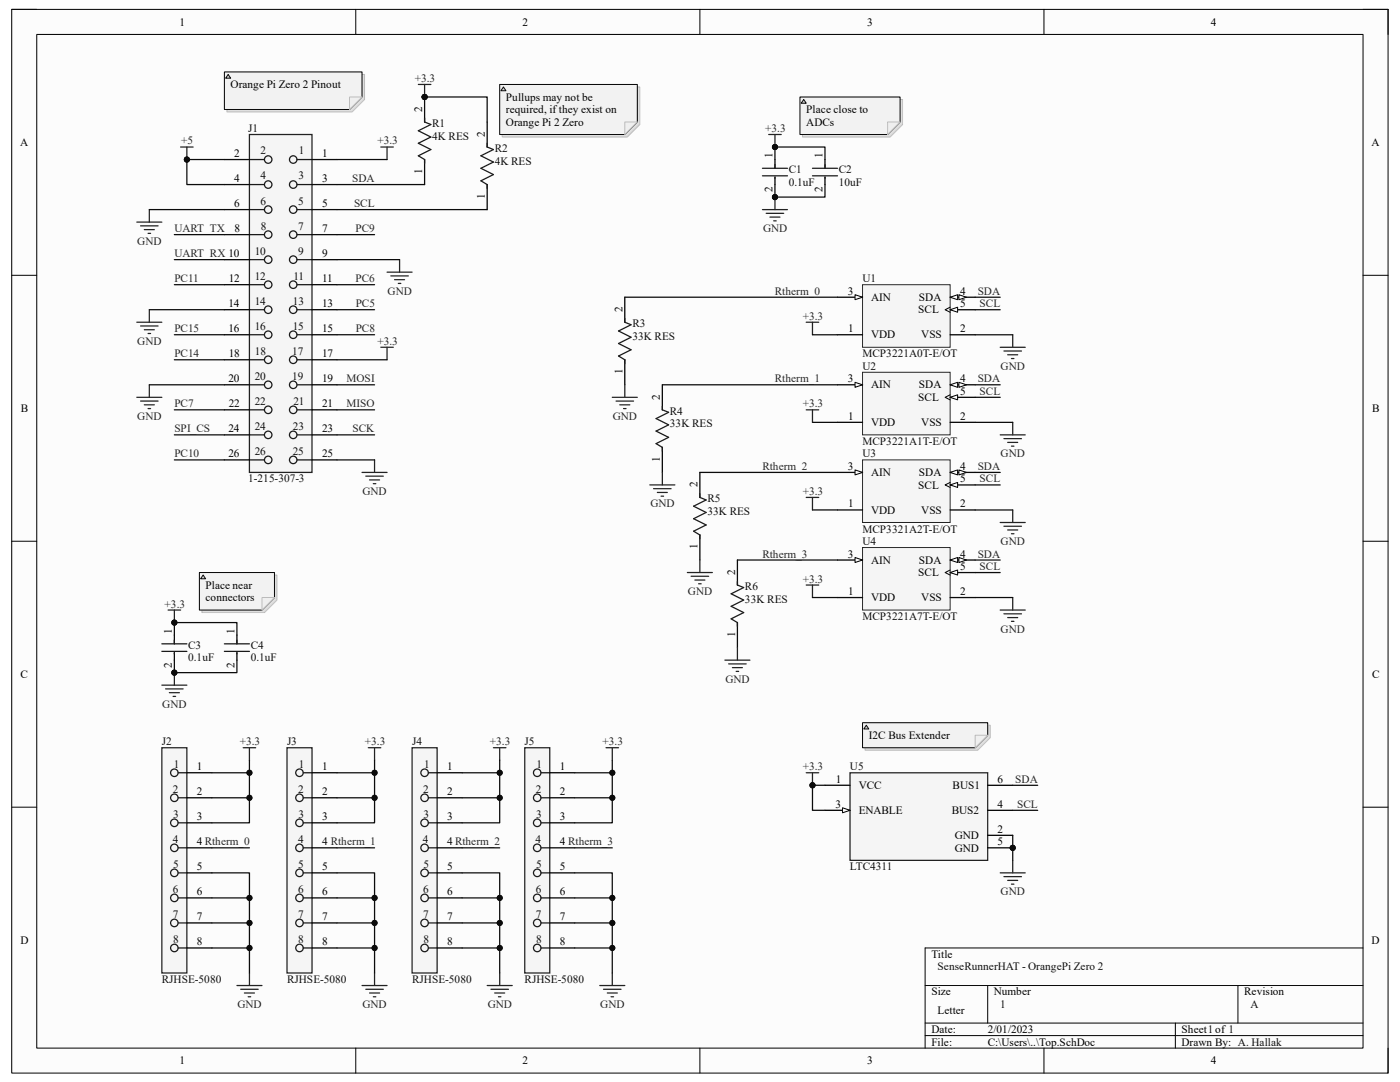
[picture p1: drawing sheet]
<svg xmlns="http://www.w3.org/2000/svg" width="279mm" height="216mm" viewBox="0 0 279 216" stroke-linecap="round" stroke-linejoin="round" font-family="sans-serif">
<path d="M2.3 1.9h274.7v212.2h-274.7z" fill-rule="evenodd" fill="#fcfcfc"/>
<path d="M2.3 1.9h274.7v212.2h-274.7z" fill="none" stroke="#000" stroke-width=".2"/>
<path d="M7.3 6.9h264.7v202.2h-264.7z" fill-rule="evenodd" fill="#fcfcfc"/>
<g fill="none" stroke="#000" stroke-width=".2">
<path d="M2.3 1.9h5M7.3 6.9h264.7v202.2h-264.7zM71 1.9v5M139.7 1.9v5M208.3 1.9v5M272 1.9h5v5M2.3 54.9h5M272 54.9h5M2.3 108h5M272 108h5M2.3 161.1h5M272 161.1h5"/>
<path d="M184.6 196.6h87.4M197.1 196.6v7.5M247.1 196.6v7.5M272 189.2h-87.4v19.9M71 209.1v5M139.7 209.1v5M184.6 204.1h87.4M184.6 206.6h87.4M208.3 209.1v5M234.6 204.1v5M277 209.1v5"/>
</g>
<path d="M49.8 26.8h12.5v67.5h-12.5z" fill-rule="evenodd" fill="#f5f5f5"/>
<g fill="none" stroke="#262626" stroke-width=".25">
<path d="M36 29.3h2.5M37.3 29.3v2.5M49.8 26.8h12.5v67.5h-12.5zM76 29.3h2.5M77.2 29.3v2.5M77.2 54.3h5M78 55.1h3.5M78.7 55.8h2M79.5 56.6h.5M79.7 51.8v2.5M76 69.3h2.5M77.2 69.3v2.5"/>
<path d="M72.3 94.3h4.9M73 95h3.5M73.7 95.8h2.1M74.5 96.5h.5M74.8 91.8v2.5"/>
</g>
<g fill="none" stroke="#1c1c1c" stroke-width=".25">
<path d="M49.8 31.8h3M49.8 36.8h3M59.3 31.8h3M59.3 36.8h3M49.8 41.8h3M49.8 46.8h3M49.8 51.8h3M49.8 56.8h3M59.3 41.8h3M59.3 46.8h3M59.3 51.8h3M59.3 56.8h3"/>
<path d="M49.8 61.8h3M49.8 66.8h3M49.8 71.8h3M49.8 76.8h3M59.3 61.8h3M59.3 66.8h3M59.3 71.8h3M59.3 76.8h3M49.8 81.8h3M49.8 86.8h3M49.8 91.8h3M59.3 81.8h3"/>
<path d="M59.3 86.8h3M59.3 91.8h3"/>
<circle cx="53.5" cy="31.8" r=".75"/>
<circle cx="53.5" cy="36.8" r=".75"/>
<circle cx="58.5" cy="31.8" r=".75"/>
<circle cx="58.5" cy="36.8" r=".75"/>
<circle cx="53.5" cy="56.8" r=".75"/>
<circle cx="53.5" cy="46.8" r=".75"/>
<circle cx="53.5" cy="51.8" r=".75"/>
<circle cx="53.5" cy="41.8" r=".75"/>
<circle cx="58.5" cy="46.8" r=".75"/>
<circle cx="58.5" cy="51.8" r=".75"/>
<circle cx="58.5" cy="56.8" r=".75"/>
<circle cx="58.5" cy="41.8" r=".75"/>
<circle cx="53.5" cy="66.8" r=".75"/>
<circle cx="53.5" cy="76.8" r=".75"/>
<circle cx="53.5" cy="61.8" r=".75"/>
<circle cx="53.5" cy="71.8" r=".75"/>
<circle cx="58.5" cy="71.8" r=".75"/>
<circle cx="58.5" cy="66.8" r=".75"/>
<circle cx="58.5" cy="76.8" r=".75"/>
<circle cx="58.5" cy="61.8" r=".75"/>
<circle cx="53.5" cy="91.8" r=".75"/>
<circle cx="53.5" cy="81.8" r=".75"/>
<circle cx="53.5" cy="86.8" r=".75"/>
<circle cx="58.5" cy="91.8" r=".75"/>
<circle cx="58.5" cy="81.8" r=".75"/>
<circle cx="58.5" cy="86.8" r=".75"/>
</g>
<g fill="none" stroke="#000" stroke-width=".25">
<path d="M44.8 31.8h5M44.8 36.8h5M62.3 31.8h5M62.3 36.8h5M44.8 41.8h5M44.8 46.8h5M44.8 51.8h5M44.8 56.8h5M62.3 41.8h5M62.3 46.8h5M62.3 51.8h5M62.3 56.8h5"/>
<path d="M44.8 61.8h5M44.8 66.8h5M44.8 71.8h5M44.8 76.8h5M62.3 61.8h5M62.3 66.8h5M62.3 71.8h5M62.3 76.8h5M44.8 81.8h5M44.8 86.8h5M44.8 91.8h5M62.3 81.8h5"/>
<path d="M62.3 86.8h5M62.3 91.8h5"/>
</g>
<circle cx="37.3" cy="31.8" r=".5" fill="#0e0e0e"/>
<circle cx="37.3" cy="31.8" r=".5" fill="none" stroke="#0e0e0e" stroke-width=".2"/>
<g fill="none" stroke="#262626" stroke-width=".25">
<path d="M27.3 44.3h5M28.1 45.1h3.4M28.8 45.8h2M29.6 46.6h.5M29.8 41.8v2.5M27.3 64.3h5M27.3 79.3h5M28.1 65h3.4M28.8 65.8h2M29.6 66.5h.5M29.8 61.8v2.5M29.8 76.8v2.5"/>
<path d="M28.1 80h3.4M28.8 80.8h2M29.6 81.5h.5"/>
</g>
<circle cx="202.1" cy="169.2" r=".5" fill="#0e0e0e"/>
<circle cx="202.1" cy="169.2" r=".5" fill="none" stroke="#0e0e0e" stroke-width=".2"/>
<path d="M169.6 154.2h27.5v17.5h-27.5z" fill-rule="evenodd" fill="#f5f5f5"/>
<path d="M169.6 154.2h27.5v17.5h-27.5z" fill="none" stroke="#262626" stroke-width=".25"/>
<path d="M164.6 156.7h5M197.1 156.7h5M164.6 161.7h5M197.1 161.7h5" fill="none" stroke="#000" stroke-width=".25"/>
<path d="M168.1 161.2l1.5 .5-1.5 .5z" fill="#fbfbfb"/>
<path d="M168.1 161.2l1.5 .5-1.5 .5z" fill="none" stroke="#000" stroke-width=".2"/>
<path d="M197.1 166.7h5M197.1 169.2h5" fill="none" stroke="#000" stroke-width=".25"/>
<circle cx="202.1" cy="169.2" r=".5" fill="#0e0e0e"/>
<circle cx="202.1" cy="169.2" r=".5" fill="none" stroke="#0e0e0e" stroke-width=".2"/>
<path d="M32.3 149.2h5v45h-5z" fill-rule="evenodd" fill="#f5f5f5"/>
<path d="M32.3 149.2h5v45h-5z" fill="none" stroke="#262626" stroke-width=".25"/>
<g fill="none" stroke="#1c1c1c" stroke-width=".25">
<path d="M35.5 154.2h1.8M35.5 159.2h1.8M35.5 164.2h1.8M35.5 169.2h1.8M35.5 174.2h1.8M35.5 179.2h1.8M35.5 184.2h1.8M35.5 189.2h1.8"/>
<circle cx="34.8" cy="159.2" r=".75"/>
<circle cx="34.8" cy="154.2" r=".75"/>
<circle cx="34.8" cy="169.2" r=".75"/>
<circle cx="34.8" cy="174.2" r=".75"/>
<circle cx="34.8" cy="179.2" r=".75"/>
<circle cx="34.8" cy="164.2" r=".75"/>
<circle cx="34.8" cy="189.2" r=".75"/>
<circle cx="34.8" cy="184.2" r=".75"/>
</g>
<path d="M37.3 154.2h5M37.3 159.2h5M37.3 164.2h5M37.3 169.2h5M37.3 174.2h5M37.3 179.2h5M37.3 184.2h5M37.3 189.2h5" fill="none" stroke="#000" stroke-width=".25"/>
<path d="M57.3 149.2h5v45h-5z" fill-rule="evenodd" fill="#f5f5f5"/>
<path d="M57.3 149.2h5v45h-5z" fill="none" stroke="#262626" stroke-width=".25"/>
<g fill="none" stroke="#1c1c1c" stroke-width=".25">
<path d="M60.5 154.2h1.8M60.5 159.2h1.8M60.5 164.2h1.8M60.5 169.2h1.8M60.5 174.2h1.8M60.5 179.2h1.8M60.5 184.2h1.8M60.5 189.2h1.8"/>
<circle cx="59.8" cy="154.2" r=".75"/>
<circle cx="59.8" cy="159.2" r=".75"/>
<circle cx="59.8" cy="169.2" r=".75"/>
<circle cx="59.8" cy="164.2" r=".75"/>
<circle cx="59.8" cy="179.2" r=".75"/>
<circle cx="59.8" cy="174.2" r=".75"/>
<circle cx="59.8" cy="189.2" r=".75"/>
<circle cx="59.8" cy="184.2" r=".75"/>
</g>
<path d="M62.3 154.2h5M62.3 159.2h5M62.3 164.2h5M62.3 169.2h5M62.3 174.2h5M62.3 179.2h5M62.3 184.2h5M62.3 189.2h5" fill="none" stroke="#000" stroke-width=".25"/>
<path d="M82.2 149.2h5v45h-5z" fill-rule="evenodd" fill="#f5f5f5"/>
<path d="M82.2 149.2h5v45h-5z" fill="none" stroke="#262626" stroke-width=".25"/>
<g fill="none" stroke="#1c1c1c" stroke-width=".25">
<path d="M85.5 154.2h1.7M85.5 159.2h1.7M85.5 164.2h1.7M85.5 169.2h1.7M85.5 174.2h1.7M85.5 179.2h1.7M85.5 184.2h1.7M85.5 189.2h1.7"/>
<circle cx="84.7" cy="159.2" r=".75"/>
<circle cx="84.7" cy="154.2" r=".75"/>
<circle cx="84.7" cy="179.2" r=".75"/>
<circle cx="84.7" cy="164.2" r=".75"/>
<circle cx="84.7" cy="174.2" r=".75"/>
<circle cx="84.7" cy="169.2" r=".75"/>
<circle cx="84.7" cy="189.2" r=".75"/>
<circle cx="84.7" cy="184.2" r=".75"/>
</g>
<path d="M87.2 154.2h5M87.2 159.2h5M87.2 164.2h5M87.2 169.2h5M87.2 174.2h5M87.2 179.2h5M87.2 184.2h5M87.2 189.2h5" fill="none" stroke="#000" stroke-width=".25"/>
<path d="M104.7 149.2h5v45h-5z" fill-rule="evenodd" fill="#f5f5f5"/>
<path d="M104.7 149.2h5v45h-5z" fill="none" stroke="#262626" stroke-width=".25"/>
<g fill="none" stroke="#1c1c1c" stroke-width=".25">
<path d="M108 154.2h1.7M108 159.2h1.7M108 164.2h1.7M108 169.2h1.7M108 174.2h1.7M108 179.2h1.7M108 184.2h1.7M108 189.2h1.7"/>
<circle cx="107.2" cy="154.2" r=".75"/>
<circle cx="107.2" cy="159.2" r=".75"/>
<circle cx="107.2" cy="164.2" r=".75"/>
<circle cx="107.2" cy="169.2" r=".75"/>
<circle cx="107.2" cy="179.2" r=".75"/>
<circle cx="107.2" cy="174.2" r=".75"/>
<circle cx="107.2" cy="189.2" r=".75"/>
<circle cx="107.2" cy="184.2" r=".75"/>
</g>
<path d="M109.7 154.2h5M109.7 159.2h5M109.7 164.2h5M109.7 169.2h5M109.7 174.2h5M109.7 179.2h5M109.7 184.2h5M109.7 189.2h5" fill="none" stroke="#000" stroke-width=".25"/>
<path d="M172.1 56.8h17.5v12.5h-17.5z" fill-rule="evenodd" fill="#f5f5f5"/>
<path d="M172.1 56.8h17.5v12.5h-17.5z" fill="none" stroke="#262626" stroke-width=".2"/>
<path d="M167.1 59.3h5" fill="none" stroke="#000" stroke-width=".25"/>
<path d="M170.6 58.8l1.5 .5-1.5 .5z" fill="#fbfbfb"/>
<path d="M170.6 58.8l1.5 .5-1.5 .5z" fill="none" stroke="#000" stroke-width=".2"/>
<path d="M189.6 59.3h5M189.6 66.8h5" fill="none" stroke="#000" stroke-width=".25"/>
<path d="M189.6 59.3l1.5-.5v1z" fill="#fbfbfb"/>
<path d="M189.6 59.3l1.5-.5v1z" fill="none" stroke="#000" stroke-width=".2"/>
<path d="M191.4 58.8l1.5 .5-1.5 .5z" fill="#fbfbfb"/>
<path d="M191.4 58.8l1.5 .5-1.5 .5z" fill="none" stroke="#000" stroke-width=".2"/>
<path d="M189.6 61.8h5" fill="none" stroke="#000" stroke-width=".25"/>
<path d="M189.6 61.8l1.5-.5v1z" fill="#fbfbfb"/>
<path d="M189.6 61.8l1.5-.5v1zM189.6 61.3l-1 .5 1 .5" fill="none" stroke="#000" stroke-width=".2"/>
<path d="M167.1 66.8h5" fill="none" stroke="#000" stroke-width=".25"/>
<path d="M172.1 74.3h17.5v12.5h-17.5z" fill-rule="evenodd" fill="#f5f5f5"/>
<path d="M172.1 74.3h17.5v12.5h-17.5z" fill="none" stroke="#262626" stroke-width=".2"/>
<path d="M167.1 76.8h5" fill="none" stroke="#000" stroke-width=".25"/>
<path d="M170.6 76.3l1.5 .5-1.5 .5z" fill="#fbfbfb"/>
<path d="M170.6 76.3l1.5 .5-1.5 .5z" fill="none" stroke="#000" stroke-width=".2"/>
<path d="M189.6 76.8h5M189.6 84.3h5" fill="none" stroke="#000" stroke-width=".25"/>
<path d="M189.6 76.8l1.5-.5v1z" fill="#fbfbfb"/>
<path d="M189.6 76.8l1.5-.5v1z" fill="none" stroke="#000" stroke-width=".2"/>
<path d="M191.4 76.3l1.5 .5-1.5 .5z" fill="#fbfbfb"/>
<path d="M191.4 76.3l1.5 .5-1.5 .5z" fill="none" stroke="#000" stroke-width=".2"/>
<path d="M189.6 79.3h5" fill="none" stroke="#000" stroke-width=".25"/>
<path d="M189.6 79.3l1.5-.5v1z" fill="#fbfbfb"/>
<path d="M189.6 79.3l1.5-.5v1zM189.6 78.8l-1 .5 1 .5" fill="none" stroke="#000" stroke-width=".2"/>
<path d="M167.1 84.3h5" fill="none" stroke="#000" stroke-width=".25"/>
<path d="M172.1 91.8h17.5v12.5h-17.5z" fill-rule="evenodd" fill="#f5f5f5"/>
<path d="M172.1 91.8h17.5v12.5h-17.5z" fill="none" stroke="#262626" stroke-width=".2"/>
<path d="M167.1 94.3h5" fill="none" stroke="#000" stroke-width=".25"/>
<path d="M170.6 93.8l1.5 .5-1.5 .5z" fill="#fbfbfb"/>
<path d="M170.6 93.8l1.5 .5-1.5 .5z" fill="none" stroke="#000" stroke-width=".2"/>
<path d="M189.6 94.3h5M189.6 101.8h5" fill="none" stroke="#000" stroke-width=".25"/>
<path d="M189.6 94.3l1.5-.5v1z" fill="#fbfbfb"/>
<path d="M189.6 94.3l1.5-.5v1z" fill="none" stroke="#000" stroke-width=".2"/>
<path d="M191.4 93.8l1.5 .5-1.5 .5z" fill="#fbfbfb"/>
<path d="M191.4 93.8l1.5 .5-1.5 .5z" fill="none" stroke="#000" stroke-width=".2"/>
<path d="M189.6 96.8h5" fill="none" stroke="#000" stroke-width=".25"/>
<path d="M189.6 96.8l1.5-.5v1z" fill="#fbfbfb"/>
<path d="M189.6 96.8l1.5-.5v1zM189.6 96.3l-1 .5 1 .5" fill="none" stroke="#000" stroke-width=".2"/>
<path d="M167.1 101.8h5" fill="none" stroke="#000" stroke-width=".25"/>
<path d="M172.1 109.3h17.5v12.4h-17.5z" fill-rule="evenodd" fill="#f5f5f5"/>
<path d="M172.1 109.3h17.5v12.4h-17.5z" fill="none" stroke="#262626" stroke-width=".2"/>
<path d="M167.1 111.7h5" fill="none" stroke="#000" stroke-width=".25"/>
<path d="M170.6 111.2l1.5 .5-1.5 .5z" fill="#fbfbfb"/>
<path d="M170.6 111.2l1.5 .5-1.5 .5z" fill="none" stroke="#000" stroke-width=".2"/>
<path d="M189.6 119.2h5M189.6 111.7h5" fill="none" stroke="#000" stroke-width=".25"/>
<path d="M189.6 111.7l1.5-.5v1z" fill="#fbfbfb"/>
<path d="M189.6 111.7l1.5-.5v1z" fill="none" stroke="#000" stroke-width=".2"/>
<path d="M191.4 111.2l1.5 .5-1.5 .5z" fill="#fbfbfb"/>
<path d="M191.4 111.2l1.5 .5-1.5 .5z" fill="none" stroke="#000" stroke-width=".2"/>
<path d="M189.6 114.2h5" fill="none" stroke="#000" stroke-width=".25"/>
<path d="M189.6 114.2l1.5-.5v1z" fill="#fbfbfb"/>
<path d="M189.6 114.2l1.5-.5v1zM189.6 113.7l-1 .5 1 .5" fill="none" stroke="#000" stroke-width=".2"/>
<path d="M167.1 119.2h5" fill="none" stroke="#000" stroke-width=".25"/>
<circle cx="84.7" cy="19.3" r=".5" fill="#0e0e0e"/>
<circle cx="84.7" cy="19.3" r=".5" fill="none" stroke="#0e0e0e" stroke-width=".2"/>
<path d="M84.7 19.3v5M84.7 31.8v5" fill="none" stroke="#000" stroke-width=".25"/>
<circle cx="84.7" cy="19.3" r=".5" fill="#0e0e0e"/>
<circle cx="84.7" cy="19.3" r=".5" fill="none" stroke="#0e0e0e" stroke-width=".2"/>
<path d="M84.7 23.6v.7l1.3 .5-2.5 1.3 2.5 1.2-2.5 1.3 2.5 1.2-2.5 1.3 1.2 .7v.8M97.2 28.6v.7l1.3 .5-2.5 1.3 2.5 1.2-2.5 1.3 2.5 1.2-2.5 1.3 1.2 .7v.8" fill="none" stroke="#1c1c1c" stroke-width=".25"/>
<path d="M97.2 24.3v5M97.2 36.8v5" fill="none" stroke="#000" stroke-width=".25"/>
<path d="M83.5 16.9h2.5M84.7 16.9v2.4" fill="none" stroke="#262626" stroke-width=".25"/>
<circle cx="84.7" cy="19.3" r=".5" fill="#0e0e0e"/>
<circle cx="84.7" cy="19.3" r=".5" fill="none" stroke="#0e0e0e" stroke-width=".2"/>
<path d="M160.9 154.2h2.5M162.1 154.2v2.5" fill="none" stroke="#262626" stroke-width=".25"/>
<circle cx="162.1" cy="156.7" r=".5" fill="#0e0e0e"/>
<circle cx="162.1" cy="156.7" r=".5" fill="none" stroke="#0e0e0e" stroke-width=".2"/>
<g fill="none" stroke="#262626" stroke-width=".25">
<path d="M153.4 26.8h2.5M154.7 26.8v2.5M160.9 64.3h2.5M162.1 64.3v2.5M199.6 69.3h5M200.4 70h3.5M201.1 70.8h2M201.9 71.5h.5M202.1 66.8v2.5M160.9 81.8h2.5M160.9 99.3h2.5M162.1 81.8v2.5"/>
<path d="M162.1 99.3v2.5M199.6 86.8h5M200.4 87.5h3.5M201.1 88.3h2M201.9 89h.5M202.1 84.3v2.5M160.9 116.7h2.5M162.1 116.7v2.5M199.6 104.3h5M200.4 105h3.5M201.1 105.7h2M201.9 106.5h.5"/>
<path d="M202.1 101.8v2.5M202.1 119.2v2.5M199.6 121.7h5M200.4 122.5h3.5M201.1 123.2h2M201.9 124h.5M199.6 174.2h5M200.4 174.9h3.5M201.1 175.7h2M201.9 176.4h.5M202.1 171.7v2.5"/>
</g>
<path d="M154.7 31.8v1.8M154.7 35.3v1.5M164.6 31.8v1.8M164.6 35.3v1.5" fill="none" stroke="#000" stroke-width=".25"/>
<path d="M152.2 33.6h5M152.2 35.1h5M154.7 32.8v.8M154.7 35.3v.3M162.1 33.6h5M162.1 35.1h5M164.6 32.8v.8M164.6 35.3v.3" fill="none" stroke="#1c1c1c" stroke-width=".25"/>
<circle cx="154.7" cy="29.3" r=".5" fill="#0e0e0e"/>
<circle cx="154.7" cy="29.3" r=".5" fill="none" stroke="#0e0e0e" stroke-width=".2"/>
<path d="M154.7 39.3v2.5M152.2 41.8h5M152.9 42.6h3.5M153.7 43.3h2M154.4 44.1h.5" fill="none" stroke="#262626" stroke-width=".25"/>
<circle cx="154.7" cy="39.3" r=".5" fill="#0e0e0e"/>
<circle cx="154.7" cy="39.3" r=".5" fill="none" stroke="#0e0e0e" stroke-width=".2"/>
<g fill="none" stroke="#262626" stroke-width=".25">
<path d="M32.3 136.7h5M33 137.5h3.5M33.8 138.2h2M34.5 139h.5M34.8 134.2v2.5M48.5 149.2h2.5M49.8 149.2v2.5M73.5 149.2h2.5M74.8 149.2v2.5M98.5 149.2h2.5M99.7 149.2v2.5M120.9 149.2h2.5"/>
<path d="M122.2 149.2v2.5M47.3 196.6h5M48 197.4h3.5M48.8 198.1h2M49.5 198.9h.5M49.8 194.2v2.4M72.3 196.6h4.9M73 197.4h3.5M73.8 198.1h2M74.5 198.9h.5M74.8 194.2v2.4M97.2 196.6h5"/>
<path d="M98 197.4h3.5M98.7 198.1h2M99.5 198.9h.5M99.7 194.2v2.4M119.7 196.6h5M120.4 197.4h3.5M121.2 198.1h2M122 198.9h.4M122.2 194.2v2.4"/>
</g>
<path d="M34.8 126.7v1.8M34.8 130.2v1.5M47.3 126.7v1.8M47.3 130.2v1.5" fill="none" stroke="#000" stroke-width=".25"/>
<path d="M32.3 128.5h5M32.3 130h5M34.8 127.7v.8M34.8 130.2v.3M44.8 128.5h5M44.8 130h5M47.3 127.7v.8M47.3 130.2v.3" fill="none" stroke="#1c1c1c" stroke-width=".25"/>
<circle cx="34.8" cy="134.2" r=".5" fill="#0e0e0e"/>
<circle cx="34.8" cy="134.2" r=".5" fill="none" stroke="#0e0e0e" stroke-width=".2"/>
<path d="M33.5 121.7h2.5M34.8 121.7v2.5" fill="none" stroke="#262626" stroke-width=".25"/>
<circle cx="34.8" cy="124.2" r=".5" fill="#0e0e0e"/>
<circle cx="34.8" cy="124.2" r=".5" fill="none" stroke="#0e0e0e" stroke-width=".2"/>
<path d="M124.7 59.3v5M124.7 71.8v5M132.2 76.8v5M132.2 89.3v5M139.7 94.3v5M139.7 106.7v5M147.2 111.7v5M147.2 124.2v5" fill="none" stroke="#000" stroke-width=".25"/>
<path d="M124.7 63.5v.8l1.2 .5-2.5 1.2 2.5 1.3-2.5 1.2 2.5 1.3-2.5 1.2 1.3 .8v.7M132.2 81v.8l1.2 .5-2.5 1.2 2.5 1.3-2.5 1.2 2.5 1.3-2.5 1.2 1.3 .8v.7M139.7 98.5v.8l1.2 .5-2.5 1.2 2.5 1.3-2.5 1.2 2.5 1.2-2.5 1.3 1.3 .7v.8M147.2 116v.7l1.2 .5-2.5 1.3 2.5 1.2-2.5 1.3 2.5 1.2-2.5 1.3 1.3 .7v.8" fill="none" stroke="#1c1c1c" stroke-width=".25"/>
<g fill="none" stroke="#262626" stroke-width=".25">
<path d="M122.2 79.3h5M124.7 76.8v2.5M122.9 80h3.5M123.7 80.8h2M124.4 81.5h.5M129.7 96.8h5M130.4 97.5h3.5M131.2 98.3h2M131.9 99h.5M132.2 94.3v2.5M137.2 114.2h5M137.9 115h3.5"/>
<path d="M138.7 115.7h2M139.4 116.5h.5M139.7 111.7v2.5M144.7 131.7h5M145.4 132.5h3.5M146.2 133.2h2M146.9 134h.5M147.2 129.2v2.5"/>
</g>
<path d="M37.3 31.8h7.5M67.3 31.8h9.9M67.3 51.8h12.4M67.3 46.8h7.5M67.3 56.8h7.5M67.3 71.8h9.9M67.3 61.8h7.5M67.3 66.8h7.5M67.3 76.8h7.5M67.3 91.8h7.5M67.3 81.8h7.5M67.3 86.8h7.5" fill="none" stroke="#0e0e0e" stroke-width=".25"/>
<circle cx="37.3" cy="31.8" r=".5" fill="#0e0e0e"/>
<circle cx="37.3" cy="31.8" r=".5" fill="none" stroke="#0e0e0e" stroke-width=".2"/>
<path d="M37.3 31.8v5h7.5" fill="none" stroke="#0e0e0e" stroke-width=".25"/>
<circle cx="37.3" cy="31.8" r=".5" fill="#0e0e0e"/>
<circle cx="37.3" cy="31.8" r=".5" fill="none" stroke="#0e0e0e" stroke-width=".2"/>
<g fill="none" stroke="#0e0e0e" stroke-width=".25">
<path d="M84.7 19.4h12.5v4.9M67.3 36.8h17.4M29.8 41.8h15M34.8 56.8h10M34.8 51.8h10M34.8 46.8h10M67.3 41.8h29.9M29.8 76.8h15M29.8 61.8h15M34.8 71.8h10M34.8 66.8h10M34.8 81.8h10"/>
<path d="M34.8 91.8h10M34.8 86.8h10"/>
</g>
<circle cx="84.7" cy="19.3" r=".5" fill="#0e0e0e"/>
<circle cx="84.7" cy="19.3" r=".5" fill="none" stroke="#0e0e0e" stroke-width=".2"/>
<path d="M162.1 156.7h2.5" fill="none" stroke="#0e0e0e" stroke-width=".25"/>
<circle cx="162.1" cy="156.7" r=".5" fill="#0e0e0e"/>
<circle cx="162.1" cy="156.7" r=".5" fill="none" stroke="#0e0e0e" stroke-width=".2"/>
<path d="M162.1 156.7v5h2.5" fill="none" stroke="#0e0e0e" stroke-width=".25"/>
<circle cx="162.1" cy="156.7" r=".5" fill="#0e0e0e"/>
<circle cx="162.1" cy="156.7" r=".5" fill="none" stroke="#0e0e0e" stroke-width=".2"/>
<path d="M202.1 166.7v5" fill="none" stroke="#0e0e0e" stroke-width=".25"/>
<circle cx="202.1" cy="169.2" r=".5" fill="#0e0e0e"/>
<circle cx="202.1" cy="169.2" r=".5" fill="none" stroke="#0e0e0e" stroke-width=".2"/>
<g fill="none" stroke="#0e0e0e" stroke-width=".25">
<path d="M154.7 29.3v2.5M194.6 59.3h5M162.1 66.8h5M194.6 61.8h5M194.6 76.8h5M194.6 79.3h5M194.6 66.8h7.5M162.1 84.3h5M194.6 94.3h5M194.6 96.8h5M194.6 84.3h7.5M162.1 119.2h5"/>
<path d="M162.1 101.8h5M194.6 111.7h5M194.6 114.2h5M194.6 101.8h7.5M194.6 119.2h7.5M202.1 156.7h5M202.1 161.7h5"/>
</g>
<circle cx="154.7" cy="29.3" r=".5" fill="#0e0e0e"/>
<circle cx="154.7" cy="29.3" r=".5" fill="none" stroke="#0e0e0e" stroke-width=".2"/>
<path d="M154.7 29.3h9.9v2.5" fill="none" stroke="#0e0e0e" stroke-width=".25"/>
<circle cx="154.7" cy="29.3" r=".5" fill="#0e0e0e"/>
<circle cx="154.7" cy="29.3" r=".5" fill="none" stroke="#0e0e0e" stroke-width=".2"/>
<path d="M154.7 36.8v2.5" fill="none" stroke="#0e0e0e" stroke-width=".25"/>
<circle cx="154.7" cy="39.3" r=".5" fill="#0e0e0e"/>
<circle cx="154.7" cy="39.3" r=".5" fill="none" stroke="#0e0e0e" stroke-width=".2"/>
<path d="M164.6 36.8v2.5h-9.9" fill="none" stroke="#0e0e0e" stroke-width=".25"/>
<circle cx="154.7" cy="39.3" r=".5" fill="#0e0e0e"/>
<circle cx="154.7" cy="39.3" r=".5" fill="none" stroke="#0e0e0e" stroke-width=".2"/>
<path d="M42.3 189.2h7.5v5" fill="none" stroke="#0e0e0e" stroke-width=".25"/>
<circle cx="49.8" cy="189.2" r=".5" fill="#0e0e0e"/>
<circle cx="49.8" cy="189.2" r=".5" fill="none" stroke="#0e0e0e" stroke-width=".2"/>
<path d="M42.3 184.2h7.5v5" fill="none" stroke="#0e0e0e" stroke-width=".25"/>
<circle cx="49.8" cy="189.2" r=".5" fill="#0e0e0e"/>
<circle cx="49.8" cy="189.2" r=".5" fill="none" stroke="#0e0e0e" stroke-width=".2"/>
<circle cx="49.8" cy="184.2" r=".5" fill="#0e0e0e"/>
<circle cx="49.8" cy="184.2" r=".5" fill="none" stroke="#0e0e0e" stroke-width=".2"/>
<path d="M42.3 179.2h7.5v5" fill="none" stroke="#0e0e0e" stroke-width=".25"/>
<circle cx="49.8" cy="184.2" r=".5" fill="#0e0e0e"/>
<circle cx="49.8" cy="184.2" r=".5" fill="none" stroke="#0e0e0e" stroke-width=".2"/>
<circle cx="49.8" cy="179.2" r=".5" fill="#0e0e0e"/>
<circle cx="49.8" cy="179.2" r=".5" fill="none" stroke="#0e0e0e" stroke-width=".2"/>
<path d="M42.3 174.2h7.5v5" fill="none" stroke="#0e0e0e" stroke-width=".25"/>
<circle cx="49.8" cy="179.2" r=".5" fill="#0e0e0e"/>
<circle cx="49.8" cy="179.2" r=".5" fill="none" stroke="#0e0e0e" stroke-width=".2"/>
<path d="M49.8 151.7v2.5h-7.5" fill="none" stroke="#0e0e0e" stroke-width=".25"/>
<circle cx="49.8" cy="154.2" r=".5" fill="#0e0e0e"/>
<circle cx="49.8" cy="154.2" r=".5" fill="none" stroke="#0e0e0e" stroke-width=".2"/>
<path d="M49.8 154.2v5h-7.5" fill="none" stroke="#0e0e0e" stroke-width=".25"/>
<circle cx="49.8" cy="159.2" r=".5" fill="#0e0e0e"/>
<circle cx="49.8" cy="159.2" r=".5" fill="none" stroke="#0e0e0e" stroke-width=".2"/>
<circle cx="49.8" cy="154.2" r=".5" fill="#0e0e0e"/>
<circle cx="49.8" cy="154.2" r=".5" fill="none" stroke="#0e0e0e" stroke-width=".2"/>
<path d="M49.8 159.2v5h-7.5" fill="none" stroke="#0e0e0e" stroke-width=".25"/>
<circle cx="49.8" cy="159.2" r=".5" fill="#0e0e0e"/>
<circle cx="49.8" cy="159.2" r=".5" fill="none" stroke="#0e0e0e" stroke-width=".2"/>
<path d="M42.3 169.2h7.5M67.3 189.2h7.5v5" fill="none" stroke="#0e0e0e" stroke-width=".25"/>
<circle cx="74.8" cy="189.2" r=".5" fill="#0e0e0e"/>
<circle cx="74.8" cy="189.2" r=".5" fill="none" stroke="#0e0e0e" stroke-width=".2"/>
<path d="M67.3 184.2h7.5v5" fill="none" stroke="#0e0e0e" stroke-width=".25"/>
<circle cx="74.8" cy="189.2" r=".5" fill="#0e0e0e"/>
<circle cx="74.8" cy="189.2" r=".5" fill="none" stroke="#0e0e0e" stroke-width=".2"/>
<circle cx="74.8" cy="184.2" r=".5" fill="#0e0e0e"/>
<circle cx="74.8" cy="184.2" r=".5" fill="none" stroke="#0e0e0e" stroke-width=".2"/>
<path d="M67.3 179.2h7.5v5" fill="none" stroke="#0e0e0e" stroke-width=".25"/>
<circle cx="74.8" cy="184.2" r=".5" fill="#0e0e0e"/>
<circle cx="74.8" cy="184.2" r=".5" fill="none" stroke="#0e0e0e" stroke-width=".2"/>
<circle cx="74.8" cy="179.2" r=".5" fill="#0e0e0e"/>
<circle cx="74.8" cy="179.2" r=".5" fill="none" stroke="#0e0e0e" stroke-width=".2"/>
<path d="M67.3 174.2h7.5v5" fill="none" stroke="#0e0e0e" stroke-width=".25"/>
<circle cx="74.8" cy="179.2" r=".5" fill="#0e0e0e"/>
<circle cx="74.8" cy="179.2" r=".5" fill="none" stroke="#0e0e0e" stroke-width=".2"/>
<path d="M74.8 151.7v2.5h-7.5" fill="none" stroke="#0e0e0e" stroke-width=".25"/>
<circle cx="74.8" cy="154.2" r=".5" fill="#0e0e0e"/>
<circle cx="74.8" cy="154.2" r=".5" fill="none" stroke="#0e0e0e" stroke-width=".2"/>
<path d="M74.8 154.2v5h-7.5" fill="none" stroke="#0e0e0e" stroke-width=".25"/>
<circle cx="74.8" cy="159.2" r=".5" fill="#0e0e0e"/>
<circle cx="74.8" cy="159.2" r=".5" fill="none" stroke="#0e0e0e" stroke-width=".2"/>
<circle cx="74.8" cy="154.2" r=".5" fill="#0e0e0e"/>
<circle cx="74.8" cy="154.2" r=".5" fill="none" stroke="#0e0e0e" stroke-width=".2"/>
<path d="M74.8 159.2v5h-7.5" fill="none" stroke="#0e0e0e" stroke-width=".25"/>
<circle cx="74.8" cy="159.2" r=".5" fill="#0e0e0e"/>
<circle cx="74.8" cy="159.2" r=".5" fill="none" stroke="#0e0e0e" stroke-width=".2"/>
<path d="M67.3 169.2h7.5M92.2 189.2h7.5v5" fill="none" stroke="#0e0e0e" stroke-width=".25"/>
<circle cx="99.7" cy="189.2" r=".5" fill="#0e0e0e"/>
<circle cx="99.7" cy="189.2" r=".5" fill="none" stroke="#0e0e0e" stroke-width=".2"/>
<path d="M92.2 184.2h7.5v5" fill="none" stroke="#0e0e0e" stroke-width=".25"/>
<circle cx="99.7" cy="189.2" r=".5" fill="#0e0e0e"/>
<circle cx="99.7" cy="189.2" r=".5" fill="none" stroke="#0e0e0e" stroke-width=".2"/>
<circle cx="99.7" cy="184.2" r=".5" fill="#0e0e0e"/>
<circle cx="99.7" cy="184.2" r=".5" fill="none" stroke="#0e0e0e" stroke-width=".2"/>
<path d="M92.2 179.2h7.5v5" fill="none" stroke="#0e0e0e" stroke-width=".25"/>
<circle cx="99.7" cy="184.2" r=".5" fill="#0e0e0e"/>
<circle cx="99.7" cy="184.2" r=".5" fill="none" stroke="#0e0e0e" stroke-width=".2"/>
<circle cx="99.7" cy="179.2" r=".5" fill="#0e0e0e"/>
<circle cx="99.7" cy="179.2" r=".5" fill="none" stroke="#0e0e0e" stroke-width=".2"/>
<path d="M92.2 174.2h7.5v5" fill="none" stroke="#0e0e0e" stroke-width=".25"/>
<circle cx="99.7" cy="179.2" r=".5" fill="#0e0e0e"/>
<circle cx="99.7" cy="179.2" r=".5" fill="none" stroke="#0e0e0e" stroke-width=".2"/>
<path d="M99.7 151.7v2.5h-7.5" fill="none" stroke="#0e0e0e" stroke-width=".25"/>
<circle cx="99.7" cy="154.2" r=".5" fill="#0e0e0e"/>
<circle cx="99.7" cy="154.2" r=".5" fill="none" stroke="#0e0e0e" stroke-width=".2"/>
<path d="M99.7 154.2v5h-7.5" fill="none" stroke="#0e0e0e" stroke-width=".25"/>
<circle cx="99.7" cy="159.2" r=".5" fill="#0e0e0e"/>
<circle cx="99.7" cy="159.2" r=".5" fill="none" stroke="#0e0e0e" stroke-width=".2"/>
<circle cx="99.7" cy="154.2" r=".5" fill="#0e0e0e"/>
<circle cx="99.7" cy="154.2" r=".5" fill="none" stroke="#0e0e0e" stroke-width=".2"/>
<path d="M99.7 159.2v5h-7.5" fill="none" stroke="#0e0e0e" stroke-width=".25"/>
<circle cx="99.7" cy="159.2" r=".5" fill="#0e0e0e"/>
<circle cx="99.7" cy="159.2" r=".5" fill="none" stroke="#0e0e0e" stroke-width=".2"/>
<path d="M92.2 169.2h7.5M114.7 189.2h7.5v5" fill="none" stroke="#0e0e0e" stroke-width=".25"/>
<circle cx="122.2" cy="189.2" r=".5" fill="#0e0e0e"/>
<circle cx="122.2" cy="189.2" r=".5" fill="none" stroke="#0e0e0e" stroke-width=".2"/>
<path d="M114.7 184.2h7.5v5" fill="none" stroke="#0e0e0e" stroke-width=".25"/>
<circle cx="122.2" cy="189.2" r=".5" fill="#0e0e0e"/>
<circle cx="122.2" cy="189.2" r=".5" fill="none" stroke="#0e0e0e" stroke-width=".2"/>
<circle cx="122.2" cy="184.2" r=".5" fill="#0e0e0e"/>
<circle cx="122.2" cy="184.2" r=".5" fill="none" stroke="#0e0e0e" stroke-width=".2"/>
<path d="M114.7 179.2h7.5v5" fill="none" stroke="#0e0e0e" stroke-width=".25"/>
<circle cx="122.2" cy="184.2" r=".5" fill="#0e0e0e"/>
<circle cx="122.2" cy="184.2" r=".5" fill="none" stroke="#0e0e0e" stroke-width=".2"/>
<circle cx="122.2" cy="179.2" r=".5" fill="#0e0e0e"/>
<circle cx="122.2" cy="179.2" r=".5" fill="none" stroke="#0e0e0e" stroke-width=".2"/>
<path d="M114.7 174.2h7.5v5" fill="none" stroke="#0e0e0e" stroke-width=".25"/>
<circle cx="122.2" cy="179.2" r=".5" fill="#0e0e0e"/>
<circle cx="122.2" cy="179.2" r=".5" fill="none" stroke="#0e0e0e" stroke-width=".2"/>
<path d="M122.2 151.7v2.5h-7.5" fill="none" stroke="#0e0e0e" stroke-width=".25"/>
<circle cx="122.2" cy="154.2" r=".5" fill="#0e0e0e"/>
<circle cx="122.2" cy="154.2" r=".5" fill="none" stroke="#0e0e0e" stroke-width=".2"/>
<path d="M122.2 154.2v5h-7.5" fill="none" stroke="#0e0e0e" stroke-width=".25"/>
<circle cx="122.2" cy="159.2" r=".5" fill="#0e0e0e"/>
<circle cx="122.2" cy="159.2" r=".5" fill="none" stroke="#0e0e0e" stroke-width=".2"/>
<circle cx="122.2" cy="154.2" r=".5" fill="#0e0e0e"/>
<circle cx="122.2" cy="154.2" r=".5" fill="none" stroke="#0e0e0e" stroke-width=".2"/>
<path d="M122.2 159.2v5h-7.5" fill="none" stroke="#0e0e0e" stroke-width=".25"/>
<circle cx="122.2" cy="159.2" r=".5" fill="#0e0e0e"/>
<circle cx="122.2" cy="159.2" r=".5" fill="none" stroke="#0e0e0e" stroke-width=".2"/>
<path d="M34.8 131.7v2.5M114.7 169.2h7.5" fill="none" stroke="#0e0e0e" stroke-width=".25"/>
<circle cx="34.8" cy="134.2" r=".5" fill="#0e0e0e"/>
<circle cx="34.8" cy="134.2" r=".5" fill="none" stroke="#0e0e0e" stroke-width=".2"/>
<path d="M47.3 131.7v2.5h-12.5" fill="none" stroke="#0e0e0e" stroke-width=".25"/>
<circle cx="34.8" cy="134.2" r=".5" fill="#0e0e0e"/>
<circle cx="34.8" cy="134.2" r=".5" fill="none" stroke="#0e0e0e" stroke-width=".2"/>
<path d="M34.8 124.2v2.5" fill="none" stroke="#0e0e0e" stroke-width=".25"/>
<circle cx="34.8" cy="124.2" r=".5" fill="#0e0e0e"/>
<circle cx="34.8" cy="124.2" r=".5" fill="none" stroke="#0e0e0e" stroke-width=".2"/>
<path d="M34.8 124.2h12.5v2.5" fill="none" stroke="#0e0e0e" stroke-width=".25"/>
<circle cx="34.8" cy="124.2" r=".5" fill="#0e0e0e"/>
<circle cx="34.8" cy="124.2" r=".5" fill="none" stroke="#0e0e0e" stroke-width=".2"/>
<path d="M124.7 59.3h42.4M132.2 76.8h34.9M139.7 94.3h27.4M147.2 111.7h19.9" fill="none" stroke="#0e0e0e" stroke-width=".25"/>
<path d="M160.2 19.9h19.9v4.9l-2.5 2.5h-17.4z" fill-rule="evenodd" fill="#ddd"/>
<path d="M160.2 19.9h19.9v4.9l-2.5 2.5h-17.4z" fill="none" stroke="#bdbdbd" stroke-width=".2"/>
<path d="M159.6 19.4h20v4.9l-2.5 2.5h-17.5z" fill-rule="evenodd" fill="#f2f2f2"/>
<path d="M159.6 19.4h20v4.9l-2.5 2.5h-17.5z" fill="none" stroke="#000" stroke-width=".2"/>
<path d="M177.1 24.3h2.5l-2.5 2.5z" fill="#efefef"/>
<path d="M177.1 24.3h2.5l-2.5 2.5z" fill="none" stroke="#bdbdbd" stroke-width=".2"/>
<path d="M160.4 19.8l.5 .8h-1z" fill="#d1d1d1"/>
<path d="M160.4 19.8l.5 .8h-1z" fill="none" stroke="#0f0f0f" stroke-width=".2"/>
<path d="M40.3 114.7h15v5l-2.5 2.5h-12.5z" fill-rule="evenodd" fill="#ddd"/>
<path d="M40.3 114.7h15v5l-2.5 2.5h-12.5z" fill="none" stroke="#bdbdbd" stroke-width=".2"/>
<path d="M39.8 114.2h15v5l-2.5 2.5h-12.5z" fill-rule="evenodd" fill="#f2f2f2"/>
<path d="M39.8 114.2h15v5l-2.5 2.5h-12.5z" fill="none" stroke="#000" stroke-width=".2"/>
<path d="M52.3 119.2h2.5l-2.5 2.5z" fill="#efefef"/>
<path d="M52.3 119.2h2.5l-2.5 2.5z" fill="none" stroke="#bdbdbd" stroke-width=".2"/>
<path d="M40.5 114.7l.5 .8h-1z" fill="#d1d1d1"/>
<path d="M40.5 114.7l.5 .8h-1z" fill="none" stroke="#0f0f0f" stroke-width=".2"/>
<path d="M172.6 144.7h25v2.5l-2.5 2.5h-22.5z" fill-rule="evenodd" fill="#ddd"/>
<path d="M172.6 144.7h25v2.5l-2.5 2.5h-22.5z" fill="none" stroke="#bdbdbd" stroke-width=".2"/>
<path d="M172.1 144.2h25v2.5l-2.5 2.5h-22.5z" fill-rule="evenodd" fill="#f2f2f2"/>
<path d="M172.1 144.2h25v2.5l-2.5 2.5h-22.5z" fill="none" stroke="#000" stroke-width=".2"/>
<path d="M194.6 146.7h2.5l-2.5 2.5z" fill="#efefef"/>
<path d="M194.6 146.7h2.5l-2.5 2.5z" fill="none" stroke="#bdbdbd" stroke-width=".2"/>
<path d="M172.9 144.7l.5 .8h-1z" fill="#d1d1d1"/>
<path d="M172.9 144.7l.5 .8h-1z" fill="none" stroke="#0f0f0f" stroke-width=".2"/>
<path d="M45.3 14.9h27.5v4.9l-2.5 2.5h-25z" fill-rule="evenodd" fill="#ddd"/>
<path d="M45.3 14.9h27.5v4.9l-2.5 2.5h-25z" fill="none" stroke="#bdbdbd" stroke-width=".2"/>
<path d="M44.8 14.4h27.5v4.9l-2.5 2.5h-25z" fill-rule="evenodd" fill="#f2f2f2"/>
<path d="M44.8 14.4h27.5v4.9l-2.5 2.5h-25z" fill="none" stroke="#000" stroke-width=".2"/>
<path d="M69.8 19.3h2.5l-2.5 2.5z" fill="#efefef"/>
<path d="M69.8 19.3h2.5l-2.5 2.5z" fill="none" stroke="#bdbdbd" stroke-width=".2"/>
<path d="M45.5 14.9l.5 .7h-1z" fill="#d1d1d1"/>
<path d="M45.5 14.9l.5 .7h-1z" fill="none" stroke="#0f0f0f" stroke-width=".2"/>
<path d="M100.2 17.4h27.5v7.4l-2.5 2.5h-25z" fill-rule="evenodd" fill="#ddd"/>
<path d="M100.2 17.4h27.5v7.4l-2.5 2.5h-25z" fill="none" stroke="#bdbdbd" stroke-width=".2"/>
<path d="M99.7 16.9h27.5v7.4l-2.5 2.5h-25z" fill-rule="evenodd" fill="#f2f2f2"/>
<path d="M99.7 16.9h27.5v7.4l-2.5 2.5h-25z" fill="none" stroke="#000" stroke-width=".2"/>
<path d="M124.7 24.3h2.5l-2.5 2.5z" fill="#efefef"/>
<path d="M124.7 24.3h2.5l-2.5 2.5z" fill="none" stroke="#bdbdbd" stroke-width=".2"/>
<path d="M100.5 17.4l.5 .7h-1z" fill="#d1d1d1"/>
<path d="M100.5 17.4l.5 .7h-1z" fill="none" stroke="#0f0f0f" stroke-width=".2"/>
<g font-size="2.2">
<text x="35.8" y="5.1">1</text>
<text x="104.3" y="5.1">2</text>
<text x="173.1" y="5.1">3</text>
<text x="241.6" y="5.1">4</text>
<text x="46" y="17.6">Orange Pi Zero 2 Pinout</text>
<text x="84.2" y="22.4" transform="rotate(-90 84.2 22.4)">2</text>
<text x="101" y="20.1">Pullups may not be</text>
<text x="101" y="22.6">required, if they exist on</text>
<text x="160.9" y="22.6">Place close to</text>
<text x="4" y="29.2">A</text>
<text x="96.7" y="27.3" transform="rotate(-90 96.7 27.3)">2</text>
<text x="101" y="25.1">Orange Pi 2 Zero</text>
<text x="160.9" y="25.1">ADCs</text>
<text x="273.7" y="29.2">A</text>
<text x="46.7" y="31.3">2</text>
<text x="64.3" y="31.3">1</text>
<text x="84.2" y="34.7" transform="rotate(-90 84.2 34.7)">1</text>
<text x="154.2" y="31.6" transform="rotate(-90 154.2 31.6)">1</text>
<text x="164.2" y="31.6" transform="rotate(-90 164.2 31.6)">1</text>
<text x="46.7" y="36.3">4</text>
<text x="46.7" y="41.3">6</text>
<text x="64.3" y="36.3">3</text>
<text x="64.3" y="41.3">5</text>
<text x="96.7" y="39.7" transform="rotate(-90 96.7 39.7)">1</text>
<text x="154.2" y="38.4" transform="rotate(-90 154.2 38.4)">2</text>
<text x="164.2" y="38.4" transform="rotate(-90 164.2 38.4)">2</text>
<text x="46.8" y="46.3">8</text>
<text x="64.3" y="46.3">7</text>
<text x="64.3" y="51.3">9</text>
<text x="45.6" y="56.3">12</text>
<text x="64.3" y="56.3">11</text>
<text x="169.2" y="58.8">3</text>
<text x="191.6" y="58.8">4</text>
<text x="45.6" y="61.3">14</text>
<text x="64.3" y="61.3">13</text>
<text x="124.2" y="62.3" transform="rotate(-90 124.2 62.3)">2</text>
<text x="173.9" y="60">AIN</text>
<text x="183.3" y="62.5">SCL</text>
<text x="183.4" y="60">SDA</text>
<text x="191.6" y="61.3">5</text>
<text x="45.6" y="66.3">16</text>
<text x="45.6" y="71.3">18</text>
<text x="64.3" y="66.3">15</text>
<text x="64.3" y="71.3">17</text>
<text x="169.3" y="66.3">1</text>
<text x="173.9" y="67.5">VDD</text>
<text x="183.9" y="67.5">VSS</text>
<text x="191.6" y="66.3">2</text>
<text x="45.6" y="76.3">20</text>
<text x="64.3" y="76.3">19</text>
<text x="124.2" y="74.6" transform="rotate(-90 124.2 74.6)">1</text>
<text x="169.2" y="76.3">3</text>
<text x="173.9" y="77.5">AIN</text>
<text x="183.4" y="77.5">SDA</text>
<text x="191.6" y="76.3">4</text>
<text x="4.1" y="82.2">B</text>
<text x="45.6" y="81.3">22</text>
<text x="64.3" y="81.3">21</text>
<text x="131.7" y="79.8" transform="rotate(-90 131.7 79.8)">2</text>
<text x="169.3" y="83.8">1</text>
<text x="183.3" y="80">SCL</text>
<text x="191.6" y="83.8">2</text>
<text x="191.6" y="78.8">5</text>
<text x="273.8" y="82.2">B</text>
<text x="45.6" y="86.3">24</text>
<text x="64.3" y="86.3">23</text>
<text x="173.9" y="85">VDD</text>
<text x="183.9" y="85">VSS</text>
<text x="45.6" y="91.3">26</text>
<text x="64.3" y="91.3">25</text>
<text x="131.7" y="92.1" transform="rotate(-90 131.7 92.1)">1</text>
<text x="169.2" y="93.8">3</text>
<text x="173.9" y="95">AIN</text>
<text x="183.4" y="95">SDA</text>
<text x="191.6" y="93.8">4</text>
<text x="139.2" y="97.2" transform="rotate(-90 139.2 97.2)">2</text>
<text x="169.3" y="101.3">1</text>
<text x="183.3" y="97.5">SCL</text>
<text x="191.6" y="101.3">2</text>
<text x="191.6" y="96.3">5</text>
<text x="173.9" y="102.5">VDD</text>
<text x="183.9" y="102.5">VSS</text>
<text x="139.2" y="109.6" transform="rotate(-90 139.2 109.6)">1</text>
<text x="169.2" y="111.3">3</text>
<text x="173.9" y="112.5">AIN</text>
<text x="183.4" y="112.5">SDA</text>
<text x="191.6" y="111.3">4</text>
<text x="191.6" y="113.7">5</text>
<text x="41" y="117.5">Place near</text>
<text x="41" y="120">connectors</text>
<text x="146.7" y="114.7" transform="rotate(-90 146.7 114.7)">2</text>
<text x="169.3" y="118.7">1</text>
<text x="173.9" y="120">VDD</text>
<text x="183.3" y="115">SCL</text>
<text x="183.9" y="120">VSS</text>
<text x="191.6" y="118.7">2</text>
<text x="34.3" y="126.5" transform="rotate(-90 34.3 126.5)">1</text>
<text x="46.8" y="126.5" transform="rotate(-90 46.8 126.5)">1</text>
<text x="146.7" y="127.1" transform="rotate(-90 146.7 127.1)">1</text>
<text x="4.1" y="135.3">C</text>
<text x="34.3" y="133.3" transform="rotate(-90 34.3 133.3)">2</text>
<text x="46.8" y="133.3" transform="rotate(-90 46.8 133.3)">2</text>
<text x="273.8" y="135.3">C</text>
<text x="173.4" y="147.4">I2C Bus Extender</text>
<text x="39.3" y="153.7">1</text>
<text x="64.3" y="153.7">1</text>
<text x="89.2" y="153.7">1</text>
<text x="111.7" y="153.7">1</text>
<text x="39.3" y="158.7">2</text>
<text x="64.3" y="158.7">2</text>
<text x="89.2" y="158.7">2</text>
<text x="111.7" y="158.7">2</text>
<text x="166.7" y="161.2">3</text>
<text x="166.8" y="156.2">1</text>
<text x="171.4" y="157.4">VCC</text>
<text x="190.1" y="157.4">BUS1</text>
<text x="199.1" y="156.2">6</text>
<text x="199.1" y="161.2">4</text>
<text x="39.3" y="163.7">3</text>
<text x="64.3" y="163.7">3</text>
<text x="89.2" y="163.7">3</text>
<text x="111.7" y="163.7">3</text>
<text x="171.4" y="162.4">ENABLE</text>
<text x="189.9" y="162.4">BUS2</text>
<text x="190.5" y="167.4">GND</text>
<text x="199.1" y="166.2">2</text>
<text x="39.3" y="168.7">4 Rtherm_0</text>
<text x="39.3" y="173.7">5</text>
<text x="64.3" y="168.7">4 Rtherm_1</text>
<text x="64.3" y="173.7">5</text>
<text x="89.2" y="168.7">4 Rtherm_2</text>
<text x="89.2" y="173.7">5</text>
<text x="111.7" y="168.7">4 Rtherm_3</text>
<text x="111.7" y="173.7">5</text>
<text x="190.5" y="169.9">GND</text>
<text x="199.1" y="168.7">5</text>
<text x="39.3" y="178.6">6</text>
<text x="64.3" y="178.6">6</text>
<text x="89.2" y="178.6">6</text>
<text x="111.7" y="178.6">6</text>
<text x="39.3" y="183.6">7</text>
<text x="64.3" y="183.6">7</text>
<text x="89.2" y="183.6">7</text>
<text x="111.7" y="183.6">7</text>
<text x="4.1" y="188.3">D</text>
<text x="39.3" y="188.6">8</text>
<text x="64.3" y="188.6">8</text>
<text x="89.2" y="188.6">8</text>
<text x="111.7" y="188.6">8</text>
<text x="185.9" y="191.1">Title</text>
<text x="273.7" y="188.3">D</text>
<text x="185.9" y="198.6">Size</text>
<text x="187.1" y="202.4">Letter</text>
<text x="198.3" y="198.6">Number</text>
<text x="248.3" y="198.6">Revision</text>
<text x="185.9" y="206.1">Date:</text>
<text x="185.9" y="208.6">File:</text>
<text x="197.1" y="206.1">2/01/2023</text>
<text x="197.1" y="208.6">C:\Users\..\Top.SchDoc</text>
<text x="235.8" y="206.1">Sheet1of 1</text>
<text x="235.8" y="208.6">Drawn By: A. Hallak</text>
<text x="35.8" y="212.4">1</text>
<text x="104.3" y="212.4">2</text>
<text x="173.1" y="212.4">3</text>
<text x="241.6" y="212.4">4</text>
</g>
<g font-size="2.2" fill="#262626">
<text x="82.8" y="16.3">+3.3</text>
<text x="36.2" y="28.8">+5</text>
<text x="75.3" y="28.8">+3.3</text>
<text x="152.7" y="26.3">+3.3</text>
<text x="70.3" y="36.3">SDA</text>
<text x="70.7" y="41.3">SCL</text>
<text x="34.8" y="46.3">UART_TX</text>
<text x="71" y="46.3">PC9</text>
<text x="152.3" y="46.3">GND</text>
<text x="27.4" y="48.8">GND</text>
<text x="34.8" y="51.3">UART_RX 10</text>
<text x="34.8" y="56.3">PC11</text>
<text x="71" y="56.3">PC6</text>
<text x="77.3" y="58.8">GND</text>
<text x="154.6" y="58.8">Rtherm_0</text>
<text x="195.1" y="58.8">SDA</text>
<text x="71" y="61.3">PC5</text>
<text x="160.2" y="63.8">+3.3</text>
<text x="195.5" y="61.3">SCL</text>
<text x="27.4" y="68.8">GND</text>
<text x="34.8" y="66.3">PC15</text>
<text x="34.8" y="71.3">PC14</text>
<text x="71" y="66.3">PC8</text>
<text x="75.3" y="68.8">+3.3</text>
<text x="69.2" y="76.3">MOSI</text>
<text x="154.6" y="76.3">Rtherm_1</text>
<text x="195.1" y="76.3">SDA</text>
<text x="199.7" y="73.8">GND</text>
<text x="27.4" y="83.8">GND</text>
<text x="34.8" y="81.3">PC7</text>
<text x="69.2" y="81.3">MISO</text>
<text x="122.3" y="83.8">GND</text>
<text x="160.2" y="81.3">+3.3</text>
<text x="195.5" y="78.8">SCL</text>
<text x="34.8" y="86.3">SPI_CS</text>
<text x="70.4" y="86.3">SCK</text>
<text x="34.8" y="91.3">PC10</text>
<text x="152.1" y="93.8">Rtherm_2</text>
<text x="195.1" y="93.8">SDA</text>
<text x="199.7" y="91.3">GND</text>
<text x="72.3" y="98.8">GND</text>
<text x="129.8" y="101.3">GND</text>
<text x="160.2" y="98.8">+3.3</text>
<text x="195.5" y="96.3">SCL</text>
<text x="152.1" y="111.3">Rtherm_3</text>
<text x="195.1" y="111.3">SDA</text>
<text x="195.5" y="113.7">SCL</text>
<text x="199.7" y="108.8">GND</text>
<text x="137.3" y="118.7">GND</text>
<text x="160.2" y="116.2">+3.3</text>
<text x="32.9" y="121.2">+3.3</text>
<text x="199.7" y="126.2">GND</text>
<text x="144.8" y="136.2">GND</text>
<text x="32.4" y="141.2">GND</text>
<text x="47.8" y="148.7">+3.3</text>
<text x="72.8" y="148.7">+3.3</text>
<text x="97.7" y="148.7">+3.3</text>
<text x="120.2" y="148.7">+3.3</text>
<text x="160.2" y="153.7">+3.3</text>
<text x="202.6" y="156.2">SDA</text>
<text x="203" y="161.2">SCL</text>
<text x="199.7" y="178.6">GND</text>
<text x="47.4" y="201.1">GND</text>
<text x="72.3" y="201.1">GND</text>
<text x="97.3" y="201.1">GND</text>
<text x="119.8" y="201.1">GND</text>
</g>
<g font-size="2.2" fill="#0e0e0e">
<text x="49.5" y="26.3">J1</text>
<text x="86.2" y="25.4">R1</text>
<text x="86.2" y="27.9">4K RES</text>
<text x="52" y="30.8">2</text>
<text x="52" y="35.8">4</text>
<text x="59.6" y="35.8">3</text>
<text x="59.6" y="30.8">1</text>
<text x="98.7" y="30.4">R2</text>
<text x="98.7" y="32.9">4K RES</text>
<text x="157.4" y="34.6">C1</text>
<text x="167.4" y="34.6">C2</text>
<text x="52" y="40.8">6</text>
<text x="59.5" y="40.8">5</text>
<text x="157.4" y="37.1">0.1uF</text>
<text x="167.4" y="37.1">10uF</text>
<text x="52" y="45.8">8</text>
<text x="59.5" y="45.8">7</text>
<text x="50.8" y="50.8">10</text>
<text x="59.5" y="50.8">9</text>
<text x="50.8" y="55.8">12</text>
<text x="58.5" y="55.8">11</text>
<text x="172.1" y="56.3">U1</text>
<text x="50.8" y="60.8">14</text>
<text x="50.8" y="65.8">16</text>
<text x="58.4" y="65.8">15</text>
<text x="58.5" y="60.8">13</text>
<text x="126.2" y="65.3">R3</text>
<text x="50.9" y="70.8">18</text>
<text x="58.3" y="70.8">17</text>
<text x="126.2" y="67.8">33K RES</text>
<text x="172.1" y="71.3">MCP3221A0T-E/OT</text>
<text x="50.8" y="75.8">20</text>
<text x="58.3" y="75.8">19</text>
<text x="172.1" y="73.8">U2</text>
<text x="50.8" y="80.8">22</text>
<text x="58.5" y="80.8">21</text>
<text x="133.7" y="82.8">R4</text>
<text x="50.8" y="85.8">24</text>
<text x="58.5" y="85.8">23</text>
<text x="133.7" y="85.3">33K RES</text>
<text x="172.1" y="88.8">MCP3221A1T-E/OT</text>
<text x="50.8" y="90.8">26</text>
<text x="58.4" y="90.8">25</text>
<text x="172.1" y="91.3">U3</text>
<text x="49.5" y="96.3">1-215-307-3</text>
<text x="141.2" y="100.2">R5</text>
<text x="141.2" y="102.7">33K RES</text>
<text x="172.1" y="106.3">MCP3321A2T-E/OT</text>
<text x="172.1" y="108.8">U4</text>
<text x="148.7" y="117.7">R6</text>
<text x="148.7" y="120.2">33K RES</text>
<text x="172.1" y="123.7">MCP3221A7T-E/OT</text>
<text x="37.5" y="129.5">C3</text>
<text x="37.5" y="132">0.1uF</text>
<text x="50" y="129.5">C4</text>
<text x="50" y="132">0.1uF</text>
<text x="32.3" y="148.7">J2</text>
<text x="57.3" y="148.7">J3</text>
<text x="82.3" y="148.7">J4</text>
<text x="104.7" y="148.7">J5</text>
<text x="34.7" y="153.2">1</text>
<text x="59.6" y="153.2">1</text>
<text x="84.6" y="153.2">1</text>
<text x="107.1" y="153.2">1</text>
<text x="169.6" y="153.7">U5</text>
<text x="34.5" y="158.2">2</text>
<text x="59.5" y="158.2">2</text>
<text x="84.5" y="158.2">2</text>
<text x="106.9" y="158.2">2</text>
<text x="34.6" y="163.2">3</text>
<text x="59.6" y="163.2">3</text>
<text x="84.5" y="163.2">3</text>
<text x="107" y="163.2">3</text>
<text x="34.5" y="168.2">4</text>
<text x="34.5" y="173.2">5</text>
<text x="59.5" y="168.2">4</text>
<text x="59.5" y="173.2">5</text>
<text x="84.4" y="168.2">4</text>
<text x="84.5" y="173.2">5</text>
<text x="106.9" y="168.2">4</text>
<text x="107" y="173.2">5</text>
<text x="169.6" y="173.7">LTC4311</text>
<text x="34.5" y="178.2">6</text>
<text x="59.5" y="178.2">6</text>
<text x="84.5" y="178.2">6</text>
<text x="106.9" y="178.2">6</text>
<text x="34.5" y="183.2">7</text>
<text x="59.5" y="183.2">7</text>
<text x="84.5" y="183.2">7</text>
<text x="106.9" y="183.2">7</text>
<text x="34.5" y="188.1">8</text>
<text x="59.5" y="188.1">8</text>
<text x="84.5" y="188.1">8</text>
<text x="107" y="188.1">8</text>
<text x="32.3" y="196.1">RJHSE-5080</text>
<text x="57.3" y="196.1">RJHSE-5080</text>
<text x="82.3" y="196.1">RJHSE-5080</text>
<text x="104.7" y="196.1">RJHSE-5080</text>
<text x="187.1" y="193.6">SenseRunnerHAT - OrangePi Zero 2</text>
<text x="199.6" y="201.1">1</text>
<text x="249.6" y="201.1">A</text>
</g>
</svg>
